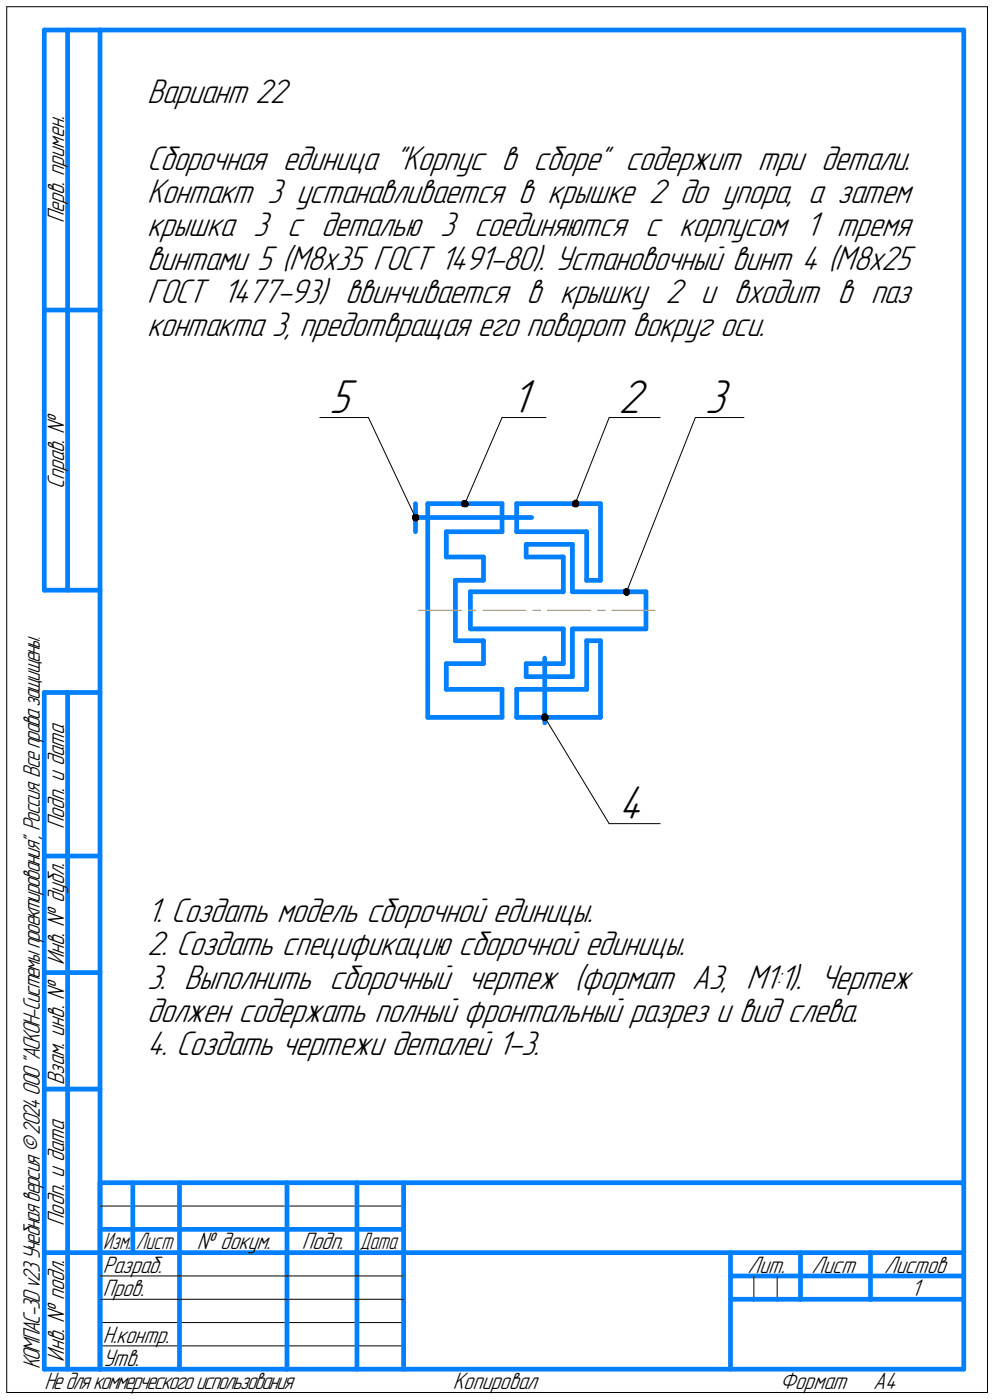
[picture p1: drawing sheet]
<svg xmlns="http://www.w3.org/2000/svg" width="213mm" height="300mm" viewBox="0 0 213 300" stroke-linecap="round" stroke-linejoin="round" font-family="sans-serif">
<g fill="none" stroke="#000" stroke-width=".21">
<path d="M1.4 1.4h210.1zM1.4 1.4v297zM211.5 1.4v297zM68.5 89.5h10.4zM78.9 89.5l10.1 21.4zM107.5 89.5l-7.9 18.4zM107.5 89.5h9.4zM130.5 89.5l-7.3 18.4zM130.5 89.5h10.9zM148.9 89.5l-14.7 37.3zM148.9 89.5h10.4zM116.7 153.8l13.8 22.7z"/>
<path d="M130.5 176.5h10.9zM21.4 258.5h65zM21.4 273.5h17zM21.4 278.5h17zM38.4 273.5h23.1zM38.4 278.5h23.1zM61.5 273.5h15zM61.5 278.5h15zM76.5 273.5h9.9zM76.5 278.5h9.9zM161.5 273.5v5zM166.5 273.5v5z"/>
<path d="M1.4 298.4h210.1zM21.4 283.5h65zM21.4 288.5h65z"/>
</g>
<g fill="none" stroke="#0080ff" stroke-width="1">
<path d="M9.5 6.4v120.1zM9.5 6.4h11.9zM14.5 6.4v120.1zM21.4 6.4h185zM21.4 6.4v287.1zM206.4 6.4v287.1zM9.5 66.5h11.9zM89 110.9h24.9zM89 107.9v3zM89 110.9v3.1zM91.6 107.9v22.9zM91.6 107.9h15.9z"/>
<path d="M95.6 114h11.9zM95.6 114v5.4zM95.6 119.4h7.9zM103.5 119.4v5zM107.5 107.9v6.1zM110.7 107.9v6.1zM110.7 107.9h17.9zM110.7 114h14.9zM112.7 119.4h7.9zM112.7 116.7v2.7zM112.7 116.7h9.9zM120.6 119.4v7.4z"/>
<path d="M122.6 116.7v10.1zM125.6 114v10.4zM128.6 107.9v16.5zM9.5 126.5h11.9zM91.6 130.8v23zM97.5 137.3h6zM97.5 130.8v6.5zM97.5 124.4h6zM97.5 124.4v6.4zM100.8 130.8v4zM100.8 134.8h19.8zM100.8 126.8v4z"/>
<path d="M100.8 126.8h19.8zM103.5 137.3v4.9zM120.6 134.8v7.4zM122.6 134.8v10.2zM122.6 134.8h15.7zM122.6 126.8h15.7zM125.6 137.3h3zM125.6 137.3v10.4zM125.6 124.4h3zM128.6 137.3v16.5zM138.3 130.8v4zM138.3 126.8v4z"/>
<path d="M9.5 148.4v145.1zM9.5 148.4h11.9zM14.5 148.4v145.1zM91.6 153.8h15.9zM95.6 147.7h11.9zM95.6 142.2v5.5zM95.6 142.2h7.9zM107.5 147.7v6.1zM110.7 147.7v6.1zM110.7 153.8h17.9zM110.7 147.7h14.9zM112.7 142.2h7.9z"/>
<path d="M112.7 142.2v2.8zM112.7 145h9.9zM116.7 141.1v13.8zM9.5 183.5h11.9zM9.5 208.4h11.9zM9.5 233.4h11.9zM21.4 253.5h185zM21.4 253.5v40zM28.4 253.5v15zM38.4 253.5v25zM61.5 253.5v25zM76.5 253.5v25z"/>
<path d="M86.4 253.5v40zM9.5 268.5h11.9zM21.4 263.5h7zM21.4 268.5h7zM28.4 263.5h10zM28.4 268.5h10zM38.4 278.5v15zM38.4 263.5h23.1zM38.4 268.5h23.1zM61.5 278.5v15zM61.5 263.5h15zM61.5 268.5h15z"/>
<path d="M76.5 278.5v15zM76.5 263.5h9.9zM76.5 268.5h9.9zM86.4 268.5h120zM156.5 268.5v25zM156.5 273.5h14.9zM156.5 278.5h5zM161.5 278.5h5zM166.5 278.5h4.9zM171.4 268.5v10zM171.4 273.5h35zM171.4 278.5h15z"/>
<path d="M186.4 268.5v10zM186.4 278.5h20zM9.5 293.5h11.9zM21.4 293.5h185z"/>
</g>
<path d="M89.6 130.8h9.2zM100.2 130.8h1.7zM103.5 130.8h9.1zM114.1 130.8h1.6zM117.3 130.8h9.2zM127.9 130.8h1.7zM131.1 130.8h9.2z" fill="none" stroke="#ff8000" stroke-width=".21"/>
<g fill="#fff" stroke="#fff" stroke-width=".21">
<path d="M109.5 80.7h5.5zM109.5 80.8h5.5zM109.5 80.9h5.5zM109.5 80.9h5.5zM109.5 81h5.5zM109.5 81.1h5.5zM109.5 81.2h5.5zM109.5 81.3h5.5zM109.5 81.4h5.5zM109.5 81.4h5.5zM109.5 81.5h5.5zM109.5 81.6h5.5zM109.5 81.7h5.5zM109.5 81.8h5.5zM109.5 81.9h5.5zM109.5 82h5.5zM109.5 82h5.5zM109.5 82.1h5.5zM109.5 82.2h5.5zM109.5 82.3h5.5zM109.5 82.4h5.5zM109.5 82.5h5.5zM109.5 82.5h5.5zM109.5 82.6h5.5zM109.5 82.7h5.5zM109.5 82.8h5.5zM109.5 82.9h5.5zM109.5 83h5.5zM109.5 83.1h5.5zM109.5 83.1h5.5zM109.5 83.2h5.5zM109.5 83.3h5.5zM109.5 83.4h5.5zM109.5 83.5h5.5zM109.5 83.6h5.5zM109.5 83.7h5.5zM109.5 83.7h5.5zM109.5 83.8h5.5zM109.5 83.9h5.5zM109.5 84h5.5zM109.5 84.1h5.5zM109.5 84.2h5.5zM109.5 84.2h5.5zM109.5 84.3h5.5zM109.5 84.4h5.5zM109.5 84.5h5.5zM109.5 84.6h5.5zM109.5 84.7h5.5zM109.5 84.8h5.5zM109.5 84.8h5.5zM109.5 84.9h5.5zM109.5 85h5.5zM109.5 85.1h5.5zM109.5 85.2h5.5zM109.5 85.3h5.5zM109.5 85.3h5.5zM109.5 85.4h5.5zM109.5 85.5h5.5zM109.5 85.6h5.5zM109.5 85.7h5.5zM109.5 85.8h5.5zM109.5 85.9h5.5zM109.5 85.9h5.5zM109.5 86h5.5zM109.5 86.1h5.5zM109.5 86.2h5.5zM109.5 86.3h5.5zM109.5 86.4h5.5zM109.5 86.4h5.5zM109.5 86.5h5.5zM109.5 86.6h5.5zM109.5 86.7h5.5zM109.5 86.8h5.5zM109.5 86.9h5.5zM109.5 87h5.5zM109.5 87h5.5zM109.5 87.1h5.5zM109.5 87.2h5.5zM109.5 87.3h5.5zM109.5 87.4h5.5zM109.5 87.5h5.5zM109.5 87.5h5.5zM109.5 87.6h5.5zM109.5 87.7h5.5zM109.5 87.8h5.5zM109.5 87.9h5.5zM109.5 88h5.5zM109.5 88.1h5.5zM109.5 88.1h5.5zM109.5 88.2h5.5zM109.5 88.3h5.5zM109.5 88.4h5.5zM109.5 88.5h5.5zM109.5 88.6h5.5zM109.5 88.6h5.5zM109.5 88.7h5.5zM109.5 88.8h5.5zM109.5 88.9h5.5zM109.5 89h5.5zM109.5 89.1h5.5zM109.5 89.2h5.5zM109.5 89.2h5.5zM109.5 89.3h5.5zM109.5 89.4h5.5zM109.5 89.5h5.5zM109.5 89.6h5.5zM109.5 89.7h5.5zM109.5 89.7h5.5zM109.5 89.8h5.5zM109.5 89.9h5.5zM109.5 90h5.5zM109.5 90.1h5.5zM109.5 90.2h5.5zM109.5 90.3h5.5zM109.5 90.3h5.5zM109.5 90.4h5.5zM109.5 90.5h5.5z"/>
<path d="M132.5 80.7h6.9zM132.5 80.8h6.9zM132.5 80.9h6.9zM132.5 80.9h6.9zM132.5 81h6.9zM132.5 81.1h6.9zM132.5 81.2h6.9zM132.5 81.3h6.9zM132.5 81.4h6.9zM132.5 81.4h6.9zM132.5 81.5h6.9zM132.5 81.6h6.9zM132.5 81.7h6.9zM132.5 81.8h6.9zM132.5 81.9h6.9zM132.5 82h6.9zM132.5 82h6.9zM132.5 82.1h6.9zM132.5 82.2h6.9zM132.5 82.3h6.9zM132.5 82.4h6.9zM132.5 82.5h6.9zM132.5 82.5h6.9zM132.5 82.6h6.9zM132.5 82.7h6.9zM132.5 82.8h6.9zM132.5 82.9h6.9zM132.5 83h6.9zM132.5 83.1h6.9zM132.5 83.1h6.9zM132.5 83.2h6.9zM132.5 83.3h6.9zM132.5 83.4h6.9zM132.5 83.5h6.9zM132.5 83.6h6.9zM132.5 83.7h6.9zM132.5 83.7h6.9zM132.5 83.8h6.9zM132.5 83.9h6.9zM132.5 84h6.9zM132.5 84.1h6.9zM132.5 84.2h6.9zM132.5 84.2h6.9zM132.5 84.3h6.9zM132.5 84.4h6.9zM132.5 84.5h6.9zM132.5 84.6h6.9zM132.5 84.7h6.9zM132.5 84.8h6.9zM132.5 84.8h6.9zM132.5 84.9h6.9zM132.5 85h6.9zM132.5 85.1h6.9zM132.5 85.2h6.9zM132.5 85.3h6.9zM132.5 85.3h6.9zM132.5 85.4h6.9zM132.5 85.5h6.9zM132.5 85.6h6.9zM132.5 85.7h6.9zM132.5 85.8h6.9zM132.5 85.9h6.9zM132.5 85.9h6.9zM132.5 86h6.9zM132.5 86.1h6.9zM132.5 86.2h6.9zM132.5 86.3h6.9zM132.5 86.4h6.9zM132.5 86.4h6.9zM132.5 86.5h6.9zM132.5 86.6h6.9zM132.5 86.7h6.9zM132.5 86.8h6.9zM132.5 86.9h6.9zM132.5 87h6.9zM132.5 87h6.9zM132.5 87.1h6.9zM132.5 87.2h6.9zM132.5 87.3h6.9zM132.5 87.4h6.9zM132.5 87.5h6.9zM132.5 87.5h6.9zM132.5 87.6h6.9zM132.5 87.7h6.9zM132.5 87.8h6.9zM132.5 87.9h6.9zM132.5 88h6.9zM132.5 88.1h6.9zM132.5 88.1h6.9zM132.5 88.2h6.9zM132.5 88.3h6.9zM132.5 88.4h6.9zM132.5 88.5h6.9zM132.5 88.6h6.9zM132.5 88.6h6.9zM132.5 88.7h6.9zM132.5 88.8h6.9zM132.5 88.9h6.9zM132.5 89h6.9zM132.5 89.1h6.9zM132.5 89.2h6.9zM132.5 89.2h6.9zM132.5 89.3h6.9zM132.5 89.4h6.9zM132.5 89.5h6.9zM132.5 89.6h6.9zM132.5 89.7h6.9zM132.5 89.7h6.9zM132.5 89.8h6.9zM132.5 89.9h6.9zM132.5 90h6.9zM132.5 90.1h6.9zM132.5 90.2h6.9zM132.5 90.3h6.9zM132.5 90.3h6.9zM132.5 90.4h6.9zM132.5 90.5h6.9z"/>
<path d="M151 80.7h6.3zM151 80.8h6.3zM151 80.9h6.3zM151 80.9h6.3zM151 81h6.3zM151 81.1h6.3zM151 81.2h6.3zM151 81.3h6.3zM151 81.4h6.3zM151 81.4h6.3zM151 81.5h6.3zM151 81.6h6.3zM151 81.7h6.3zM151 81.8h6.3zM151 81.9h6.3zM151 82h6.3zM151 82h6.3zM151 82.1h6.3zM151 82.2h6.3zM151 82.3h6.3zM151 82.4h6.3zM151 82.5h6.3zM151 82.5h6.3zM151 82.6h6.3zM151 82.7h6.3zM151 82.8h6.3zM151 82.9h6.3zM151 83h6.3zM151 83.1h6.3zM151 83.1h6.3zM151 83.2h6.3zM151 83.3h6.3zM151 83.4h6.3zM151 83.5h6.3zM151 83.6h6.3zM151 83.7h6.3zM151 83.7h6.3zM151 83.8h6.3zM151 83.9h6.3zM151 84h6.3zM151 84.1h6.3zM151 84.2h6.3zM151 84.2h6.3zM151 84.3h6.3zM151 84.4h6.3zM151 84.5h6.3zM151 84.6h6.3zM151 84.7h6.3zM151 84.8h6.3zM151 84.8h6.3zM151 84.9h6.3zM151 85h6.3zM151 85.1h6.3zM151 85.2h6.3zM151 85.3h6.3zM151 85.3h6.3zM151 85.4h6.3zM151 85.5h6.3zM151 85.6h6.3zM151 85.7h6.3zM151 85.8h6.3zM151 85.9h6.3zM151 85.9h6.3zM151 86h6.3zM151 86.1h6.3zM151 86.2h6.3zM151 86.3h6.3zM151 86.4h6.3zM151 86.4h6.3zM151 86.5h6.3zM151 86.6h6.3zM151 86.7h6.3zM151 86.8h6.3zM151 86.9h6.3zM151 87h6.3zM151 87h6.3zM151 87.1h6.3zM151 87.2h6.3zM151 87.3h6.3zM151 87.4h6.3zM151 87.5h6.3zM151 87.5h6.3zM151 87.6h6.3zM151 87.7h6.3zM151 87.8h6.3zM151 87.9h6.3zM151 88h6.3zM151 88.1h6.3zM151 88.1h6.3zM151 88.2h6.3zM151 88.3h6.3zM151 88.4h6.3zM151 88.5h6.3zM151 88.6h6.3zM151 88.6h6.3zM151 88.7h6.3zM151 88.8h6.3zM151 88.9h6.3zM151 89h6.3zM151 89.1h6.3zM151 89.2h6.3zM151 89.2h6.3zM151 89.3h6.3zM151 89.4h6.3zM151 89.5h6.3zM151 89.6h6.3zM151 89.7h6.3zM151 89.7h6.3zM151 89.8h6.3zM151 89.9h6.3zM151 90h6.3zM151 90.1h6.3zM151 90.2h6.3zM151 90.3h6.3zM151 90.3h6.3zM151 90.4h6.3zM151 90.5h6.3z"/>
<path d="M132.5 167.7h6.9zM132.5 167.8h6.9zM132.5 167.9h6.9zM132.5 168h6.9zM132.5 168.1h6.9zM132.5 168.1h6.9zM132.5 168.2h6.9zM132.5 168.3h6.9zM132.5 168.4h6.9zM132.5 168.5h6.9zM132.5 168.6h6.9zM132.5 168.7h6.9zM132.5 168.7h6.9zM132.5 168.8h6.9zM132.5 168.9h6.9zM132.5 169h6.9zM132.5 169.1h6.9zM132.5 169.2h6.9zM132.5 169.2h6.9zM132.5 169.3h6.9zM132.5 169.4h6.9zM132.5 169.5h6.9zM132.5 169.6h6.9zM132.5 169.7h6.9zM132.5 169.8h6.9zM132.5 169.8h6.9zM132.5 169.9h6.9zM132.5 170h6.9zM132.5 170.1h6.9zM132.5 170.2h6.9zM132.5 170.3h6.9zM132.5 170.3h6.9zM132.5 170.4h6.9zM132.5 170.5h6.9zM132.5 170.6h6.9zM132.5 170.7h6.9zM132.5 170.8h6.9zM132.5 170.9h6.9zM132.5 170.9h6.9zM132.5 171h6.9zM132.5 171.1h6.9zM132.5 171.2h6.9zM132.5 171.3h6.9zM132.5 171.4h6.9zM132.5 171.4h6.9zM132.5 171.5h6.9zM132.5 171.6h6.9zM132.5 171.7h6.9zM132.5 171.8h6.9zM132.5 171.9h6.9zM132.5 172h6.9zM132.5 172h6.9zM132.5 172.1h6.9zM132.5 172.2h6.9zM132.5 172.3h6.9zM132.5 172.4h6.9zM132.5 172.5h6.9zM132.5 172.6h6.9zM132.5 172.6h6.9zM132.5 172.7h6.9zM132.5 172.8h6.9zM132.5 172.9h6.9zM132.5 173h6.9zM132.5 173.1h6.9zM132.5 173.1h6.9zM132.5 173.2h6.9zM132.5 173.3h6.9zM132.5 173.4h6.9zM132.5 173.5h6.9zM132.5 173.6h6.9zM132.5 173.7h6.9zM132.5 173.7h6.9zM132.5 173.8h6.9zM132.5 173.9h6.9zM132.5 174h6.9zM132.5 174.1h6.9zM132.5 174.2h6.9zM132.5 174.2h6.9zM132.5 174.3h6.9zM132.5 174.4h6.9zM132.5 174.5h6.9zM132.5 174.6h6.9zM132.5 174.7h6.9zM132.5 174.8h6.9zM132.5 174.8h6.9zM132.5 174.9h6.9zM132.5 175h6.9zM132.5 175.1h6.9zM132.5 175.2h6.9zM132.5 175.3h6.9zM132.5 175.3h6.9zM132.5 175.4h6.9zM132.5 175.5h6.9zM132.5 175.6h6.9zM132.5 175.7h6.9zM132.5 175.8h6.9zM132.5 175.9h6.9zM132.5 175.9h6.9zM132.5 176h6.9zM132.5 176.1h6.9zM132.5 176.2h6.9zM132.5 176.3h6.9zM132.5 176.4h6.9zM132.5 176.4h6.9zM132.5 176.5h6.9zM132.5 176.6h6.9zM132.5 176.7h6.9zM132.5 176.8h6.9zM132.5 176.9h6.9zM132.5 177h6.9zM132.5 177h6.9zM132.5 177.1h6.9zM132.5 177.2h6.9zM132.5 177.3h6.9zM132.5 177.4h6.9zM132.5 177.5h6.9zM132.5 177.5h6.9z"/>
<path d="M70.5 80.7h6.4zM70.5 80.8h6.4zM70.5 80.9h6.4zM70.5 80.9h6.4zM70.5 81h6.4zM70.5 81.1h6.4zM70.5 81.2h6.4zM70.5 81.3h6.4zM70.5 81.4h6.4zM70.5 81.4h6.4zM70.5 81.5h6.4zM70.5 81.6h6.4zM70.5 81.7h6.4zM70.5 81.8h6.4zM70.5 81.9h6.4zM70.5 82h6.4zM70.5 82h6.4zM70.5 82.1h6.4zM70.5 82.2h6.4zM70.5 82.3h6.4zM70.5 82.4h6.4zM70.5 82.5h6.4zM70.5 82.5h6.4zM70.5 82.6h6.4zM70.5 82.7h6.4zM70.5 82.8h6.4zM70.5 82.9h6.4zM70.5 83h6.4zM70.5 83.1h6.4zM70.5 83.1h6.4zM70.5 83.2h6.4zM70.5 83.3h6.4zM70.5 83.4h6.4zM70.5 83.5h6.4zM70.5 83.6h6.4zM70.5 83.7h6.4zM70.5 83.7h6.4zM70.5 83.8h6.4zM70.5 83.9h6.4zM70.5 84h6.4zM70.5 84.1h6.4zM70.5 84.2h6.4zM70.5 84.2h6.4zM70.5 84.3h6.4zM70.5 84.4h6.4zM70.5 84.5h6.4zM70.5 84.6h6.4zM70.5 84.7h6.4zM70.5 84.8h6.4zM70.5 84.8h6.4zM70.5 84.9h6.4zM70.5 85h6.4zM70.5 85.1h6.4zM70.5 85.2h6.4zM70.5 85.3h6.4zM70.5 85.3h6.4zM70.5 85.4h6.4zM70.5 85.5h6.4zM70.5 85.6h6.4zM70.5 85.7h6.4zM70.5 85.8h6.4zM70.5 85.9h6.4zM70.5 85.9h6.4zM70.5 86h6.4zM70.5 86.1h6.4zM70.5 86.2h6.4zM70.5 86.3h6.4zM70.5 86.4h6.4zM70.5 86.4h6.4zM70.5 86.5h6.4zM70.5 86.6h6.4zM70.5 86.7h6.4zM70.5 86.8h6.4zM70.5 86.9h6.4zM70.5 87h6.4zM70.5 87h6.4zM70.5 87.1h6.4zM70.5 87.2h6.4zM70.5 87.3h6.4zM70.5 87.4h6.4zM70.5 87.5h6.4zM70.5 87.5h6.4zM70.5 87.6h6.4zM70.5 87.7h6.4zM70.5 87.8h6.4zM70.5 87.9h6.4zM70.5 88h6.4zM70.5 88.1h6.4zM70.5 88.1h6.4zM70.5 88.2h6.4zM70.5 88.3h6.4zM70.5 88.4h6.4zM70.5 88.5h6.4zM70.5 88.6h6.4zM70.5 88.6h6.4zM70.5 88.7h6.4zM70.5 88.8h6.4zM70.5 88.9h6.4zM70.5 89h6.4zM70.5 89.1h6.4zM70.5 89.2h6.4zM70.5 89.2h6.4zM70.5 89.3h6.4zM70.5 89.4h6.4zM70.5 89.5h6.4zM70.5 89.6h6.4zM70.5 89.7h6.4zM70.5 89.7h6.4zM70.5 89.8h6.4zM70.5 89.9h6.4zM70.5 90h6.4zM70.5 90.1h6.4zM70.5 90.2h6.4zM70.5 90.3h6.4zM70.5 90.3h6.4zM70.5 90.4h6.4zM70.5 90.5h6.4z"/>
</g>
<g fill="#000" stroke="#000" stroke-width=".21">
<path d="M88.6 110.2h.6zM88.6 110.3h.9zM88.5 110.4h1.1zM88.4 110.5h1.3zM88.3 110.6h1.4zM88.3 110.7h1.4zM88.3 110.7h1.4zM88.3 110.8h1.4zM88.3 110.9h1.4zM88.3 111h1.4zM88.2 111.1h1.5zM88.3 111.2h1.4zM88.4 111.3h1.3zM88.4 111.3h1.3zM88.5 111.4h1.1zM88.5 111.5h1zM88.6 111.6h.8zM88.8 111.7h.4z"/>
<path d="M99.2 107.3h.6zM99.1 107.4h.9zM98.9 107.4h1.2zM98.9 107.5h1.3zM98.9 107.6h1.3zM98.8 107.7h1.4zM98.8 107.8h1.5zM98.8 107.9h1.5zM98.7 107.9h1.6zM98.8 108h1.5zM98.8 108.1h1.5zM98.8 108.2h1.5zM98.9 108.3h1.4zM98.9 108.4h1.3zM98.9 108.5h1.3zM99.1 108.5h1zM99.2 108.6h.8z"/>
<path d="M123 107.2h.5zM122.9 107.3h.8zM122.9 107.4h.9zM122.8 107.4h1.1zM122.6 107.5h1.3zM122.6 107.6h1.4zM122.6 107.7h1.4zM122.5 107.8h1.5zM122.5 107.9h1.5zM122.4 107.9h1.6zM122.5 108h1.5zM122.5 108.1h1.5zM122.5 108.2h1.5zM122.6 108.3h1.4zM122.6 108.4h1.4zM122.6 108.5h1.3zM122.8 108.5h1zM122.9 108.6h.8z"/>
<path d="M133.9 126.2h.6zM133.8 126.2h.8zM133.7 126.3h1zM133.5 126.4h1.3zM133.5 126.5h1.4zM133.5 126.6h1.4zM133.5 126.7h1.5zM133.5 126.7h1.5zM133.5 126.8h1.5zM133.4 126.9h1.6zM133.5 127h1.5zM133.5 127.1h1.5zM133.6 127.2h1.4zM133.6 127.3h1.3zM133.6 127.3h1.2zM133.8 127.4h.9zM133.9 127.5h.7zM133.9 127.6h.6z"/>
<path d="M116.4 153h.5zM116.2 153.1h.9zM116.2 153.2h1zM116.1 153.2h1.2zM116.1 153.3h1.2zM116 153.4h1.4zM115.9 153.5h1.5zM115.9 153.6h1.5zM115.9 153.7h1.5zM115.9 153.8h1.5zM115.9 153.8h1.5zM115.9 153.9h1.5zM115.9 154h1.5zM116 154.1h1.4zM116.1 154.2h1.2zM116.2 154.3h1.1zM116.2 154.3h1zM116.2 154.4h.9z"/>
</g>
<g font-size="10.8">
<text x="70.5" y="88.5">5</text>
<text x="109.5" y="88.5">1</text>
<text x="132.5" y="88.5">2</text>
<text x="150.9" y="88.5">3</text>
<text x="132.5" y="175.5">4</text>
</g>
<g font-size="7.8">
<text x="31.5" y="22.1">Вариант 22</text>
<text x="31.5" y="36.4">Сборочная единица &quot;Корпус в сборе&quot; содержит три детали.</text>
<text x="31.5" y="43.5">Контакт 3 устанавливается в крышке 2 до упора, а затем</text>
<text x="31.5" y="50.6">крышка 3 с деталью 3 соединяются с корпусом 1 тремя</text>
<text x="31.5" y="57.8">винтами 5 (М8х35 ГОСТ 1491-80). Установочный винт 4 (М8х25</text>
<text x="31.5" y="64.9">ГОСТ 1477-93) ввинчивается в крышку 2 и входит в паз</text>
<text x="31.5" y="72.1">контакта 3, предотвращая его поворот вокруг оси.</text>
<text x="31.5" y="197.6">1. Создать модель сборочной единицы.</text>
<text x="31.5" y="204.7">2. Создать спецификацию сборочной единицы.</text>
<text x="31.5" y="211.9">3. Выполнить сборочный чертеж (формат А3, М1:1). Чертеж</text>
<text x="31.5" y="219">должен содержать полный фронтальный разрез и вид слева.</text>
<text x="31.5" y="226.1">4. Создать чертежи деталей 1-3.</text>
</g>
<g font-size="5.4">
<text x="13.8" y="47.9" transform="rotate(-90 13.8 47.9)">Перв. примен.</text>
<text x="13.8" y="104.8" transform="rotate(-90 13.8 104.8)">Справ. №</text>
<text x="13.8" y="177.7" transform="rotate(-90 13.8 177.7)">Подп. и дата</text>
<text x="13.8" y="206.8" transform="rotate(-90 13.8 206.8)">Инв. № дубл.</text>
<text x="13.8" y="232.6" transform="rotate(-90 13.8 232.6)">Взам. инв. №</text>
<text x="13.8" y="262.7" transform="rotate(-90 13.8 262.7)">Подп. и дата</text>
<text x="42.2" y="267.8">№ докум.</text>
<text x="64.6" y="267.8">Подп.</text>
<text x="22" y="272.8">Разраб.</text>
<text x="160.1" y="272.8">Лит.</text>
<text x="173.8" y="272.8">Лист</text>
<text x="189.3" y="272.8">Листов</text>
<text x="22" y="277.8">Пров.</text>
<text x="195.1" y="277.8">1</text>
<text x="22" y="287.8">Н.контр.</text>
<text x="8.5" y="293.5" transform="rotate(-90 8.5 293.5)">КОМПАС-3Dv23Учебнаяверсия©2024ООО&quot;АСКОН-Системыпроектирования&quot;, Россия. Всеправазащищены.</text>
<text x="13.8" y="291.8" transform="rotate(-90 13.8 291.8)">Инв. № подл.</text>
<text x="22" y="292.8">Утв.</text>
<text x="9.5" y="297.7">Недлякоммерческогоиспользования</text>
<text x="97" y="297.8">Копировал</text>
<text x="167" y="297.8">Формат</text>
<text x="187" y="297.8">A4</text>
</g>
<g font-size="5.3">
<text x="22.1" y="267.8">Изм.</text>
<text x="29.1" y="267.8">Лист</text>
<text x="77.1" y="267.8">Дата</text>
</g>
</svg>
